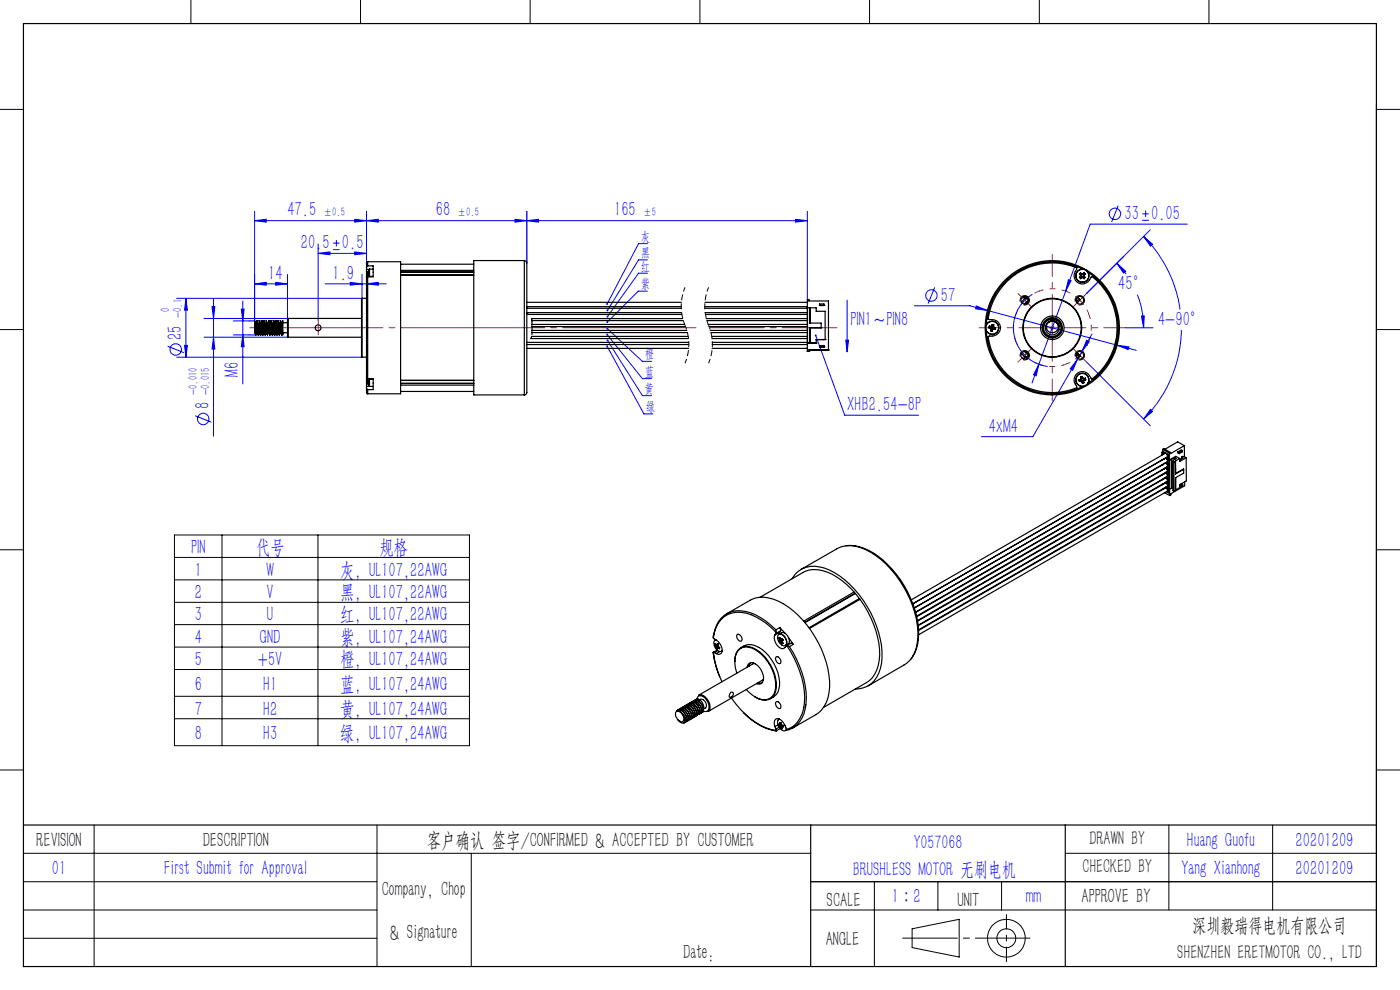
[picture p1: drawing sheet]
<svg xmlns="http://www.w3.org/2000/svg" width="297mm" height="210mm" viewBox="0 0 297 210" stroke-linecap="round" stroke-linejoin="round" font-family="sans-serif">
<g fill="none" stroke="#00f" stroke-width=".21">
<path d="M54 46.8l2.5-.3v.6zM54 46.8h117.3M54 44.8v23.3M58.5 59.9l2.5 .3-2.5 .3zM61 58.2v9.5M67.5 53.8l2.5-.4v.6zM67.5 51.7v16.3M67.5 53.8h10.3M70.7 52.9h1.3M70.7 51.6h1.3M71.4 50.9v1.4M74.3 59.9l2.5 .3-2.5 .3z"/>
<path d="M75.2 53.4l2.6 .4-2.6 .2zM75.2 46.5l2.6 .3-2.6 .3zM76.8 58.2v5.1h-39.3M77.8 46.8l2.5-.3v.6zM77.8 44.8v12.8M109.3 46.5l2.5 .3-2.5 .3zM111.8 44.8v11M111.8 46.8l2.4-.3v.6zM137.4 51.7h-1.9l-6.7 12.8M137.4 55.1h-1.9l-6.6 10.8M137.4 58h-1.9l-6.6 9.2M168.8 46.5l2.5 .3-2.5 .3z"/>
<path d="M171.3 44.8v18.7M226.7 59.3l.5 .2-1.1 2.3zM236.9 55.8l1.9 1.7-.5 .4zM236.9 55.8l2 2.4M237.2 43.6l-1.4 3.5M242.3 46.7h1.4M242.3 45.4h1.4M242.6 50.2l1.9 1.6-.4 .4zM242.6 50.2a27.5 27.5 0 0 1 7.7 15.4M243 44.7v1.3M244 48.7l-13.5 13.5M251.9 47.5h-20.6l-5.2 14.3"/>
<path d="M35.6 73.4l3.4 1.4M37.5 75.8h39.3M39.2 73.3h.6l-.4 2.5zM39.4 63.3v12.5M39.4 63.3l.4 2.5h-.6zM43.3 67.5h17.8M43.3 71.5h17.8M45 65h.6l-.3 2.5zM45.3 63.3v29.2M45.3 71.5l.3 2.5h-.6zM49.5 68.1h3.3M49.5 71h3.3"/>
<path d="M51.2 65.6h.6l-.3 2.5zM51.5 63.9v17.5M51.5 71l.3 2.5h-.6zM54 60.2l2.5-.3v.6zM54 60.2h7M69 60.2h13M77.8 60.2l2.5-.3v.6zM128.8 71l7.5 9.3h1.9M128.8 73.4l7.8 14.4h1.9M128.8 69.7l7.5 7h1.9M128.9 72.2l7.4 11.7h1.9M137.3 61.8h-1.9l-6.6 6.5"/>
<path d="M173 71.1l6.2 17h15.7M179.4 72.1h.6l-.3 2.5zM179.7 63.7v10.9M194 64.9h11.8l31.2 8.3M198.3 61l-1.4 3.4M207.1 64.9l2.4 1-2.5-.4zM219 62.4a8.3 8.3 0 0 0-3.8 8.9 8.3 8.3 0 0 0 7.1 6.4M220.4 77.3l-.6 2.4-.5-.2zM220.4 77.3l-1.5 3.9M226.1 61.8l-5.7 15.5M228.6 76.2l-1 2.4-.6-.4zM228.6 76.2l-9.5 16.4h-10.9"/>
<path d="M229.6 74.5l-1 1.7M230.5 72.2l.6 .3-1.5 2zM230.5 76.8l13.5 13.5M231.7 70.9l-2.1 3.6M237 73.2l2.5 .4-.2 .5zM237 73.2l4.1 1.1M238.7 69.5h5.9M241.3 62.5a18.5 18.5 0 0 1 1.3 7M242.1 67.1l.6-.1-.1 2.5zM250.6 70a27.3 27.3 0 0 1-8 18.9M41.4 88.2l3.4 1.4M244.1 86.8l.4 .5-1.9 1.6z"/>
<circle cx="236.5" cy="45.4" r="1.21"/>
<circle cx="37.3" cy="74.1" r="1.21"/>
<circle cx="197.6" cy="62.7" r="1.21"/>
<circle cx="43.1" cy="88.9" r="1.22"/>
</g>
<g fill="none" stroke="#000" stroke-width=".21">
<path d="M40.5 0v5M76.5 0v5M112.5 0v5M148.5 0v5M184.5 0v5M220.5 0v5M256.5 0v5M0 23.2h5M292 22.1v182.9M292 23.2h5M0 69.9h5M216.4 75.6a1 1 0 0 1 .9-1.2 1 1 0 0 1 1.1 1.1 1 1 0 0 1-1.3 .8"/>
<path d="M216.4 64a1 1 0 0 1 .9-1.3 1 1 0 0 1 1.1 1.1 1 1 0 0 1-1.3 .9M228.1 75.6a.99 .99 0 0 1 .9-1.2 .99 .99 0 0 1 1.1 1.1 .99 .99 0 0 1-1.3 .8M228.1 64a.99 .99 0 0 1 .9-1.3 .99 .99 0 0 1 1.1 1.1 .99 .99 0 0 1-1.3 .9M292 69.9h5M0 116.6h5M37 113.5h62.6v44.7h-62.6zM37 118.2h62.6M47.1 113.5v44.7M67.5 113.5v44.7M292 116.6h5M37 123h62.6M37 127.8h62.6"/>
<path d="M37 132.5h62.6M37 137.3h62.6M37 142h62.6M37 147.7h62.6M37 152.5h62.6M0 163.3h5M20 175v30M80 175v30M248 175v18M270 175v18M292 163.3h5M5 187h75"/>
<path d="M5 193h75M5 199h75M5 181h167M100 181v24M172 193h120M185.5 187v18M193.5 197l10-2v8l-10-2zM199 187v6M212.5 187v6M226 181h66M292 187h-120"/>
<circle cx="213.5" cy="199" r="4"/>
<circle cx="213.5" cy="199" r="2"/>
</g>
<path d="M217.4 75.3l1 .9M217.4 75.3l-.8-.9M217.4 63.7l-.8 .9M217.4 63.7l1-.8M222.9 69.2l.7 .7M222.9 69.9l.7-.7M223.2 70v-1M223.7 69.5h-1M229.1 75.3l.8-.9M229.1 75.3l-1 .9M229.1 63.7l-1-.8M229.1 63.7l.8 .9" fill="none" stroke="#f00" stroke-width=".21" stroke-dasharray="30.5 1.3 1.3 1.3" stroke-linecap="butt"/>
<path d="M215.9 65.7a8.2 8.2 0 0 0 0 7.6M219.4 76.8a8.2 8.2 0 0 0 7.7 0M227.1 62.2a8.2 8.2 0 0 0-7.7 0M230.6 73.3a8.2 8.2 0 0 0 0-7.6" fill="none" stroke="#f00" stroke-width=".21" stroke-dasharray="30.5 1.3 1.3 1.3" stroke-dashoffset="28.4" stroke-linecap="butt"/>
<path d="M145.3 60.9a10.5 10.5 0 0 0 0 8.1M145.3 69a10.5 10.5 0 0 1 0 8M150.3 60.9a10.5 10.5 0 0 0 0 8.1M150.3 69a10.5 10.5 0 0 1 0 8" fill="none" stroke="#000" stroke-width=".21" stroke-dasharray="1.3 .6" stroke-dashoffset=".3" stroke-linecap="butt"/>
<path d="M220.8 69.5h-13M223.3 67v-13M223.3 72v13M225.8 69.5h13" fill="none" stroke="#f00" stroke-width=".21" stroke-dasharray="30.5 1.3 1.3 1.3" stroke-dashoffset="25.9"/>
<g fill="none" stroke="#f00" stroke-width=".21" stroke-dasharray="30.5 1.3 1.3 1.3">
<path d="M67.5 70.9v-2.9M216.5 76.2l-.5 .6M216.5 62.8l-.5-.6M217.4 75.3l-.9 .9M217.4 75.3l.9-.8M217.4 63.7l-.9-.9M217.4 63.7l.9 .9M218.3 74.5l.6-.6M218.3 64.6l.6 .5M228.2 74.5l-.6-.6M228.2 64.6l-.6 .5M229.1 75.3l.9 .9"/>
<path d="M229.1 75.3l-.9-.8M229.1 63.7l.9-.9M229.1 63.7l-.9 .9M230 76.2l.6 .6M230 62.8l.6-.6"/>
</g>
<path d="M222 69.5h2.5M223.2 68.3v2.5" fill="none" stroke="#f00" stroke-width=".21"/>
<path d="M53 69.5h94.6" fill="none" stroke="#f00" stroke-width=".21" stroke-dasharray="30.5 1.3 1.3 1.3" stroke-dashoffset="2.2"/>
<path d="M150.5 69.5h27" fill="none" stroke="#f00" stroke-width=".21" stroke-dasharray="30.5 1.3 1.3 1.3" stroke-dashoffset="18.9"/>
<path d="M213.5 194v10" fill="none" stroke="#000" stroke-width=".21" stroke-dasharray="30.5 1.3 1.3 1.3" stroke-dashoffset="27.4"/>
<path d="M218.5 199h-27" fill="none" stroke="#000" stroke-width=".21" stroke-dasharray="30.5 1.3 1.3 1.3" stroke-dashoffset="18.9"/>
<path d="M5 5h287v200h-287zM5 175h287M172 175v30M226 175v30" fill="none" stroke="#000" stroke-width=".25"/>
<path d="M52.8 68.1h1.2M52.8 71h1.5" fill="none" stroke="#00f" stroke-width=".25"/>
<g fill="#00f">
<path d="M128.6 64.4v.2l.2-.1-.1 .2a.2 .2 0 0 0 .3-.1 .2 .2 0 0 0-.1-.3 .2 .2 0 0 0-.3 .1zM128.7 65.7v.2l.1 .1 .1-.1-.1 .1a.2 .2 0 0 0 .2-.2 .2 .2 0 0 0-.3-.1zM128.8 67v.3a.21 .21 0 0 0 .3-.1 .21 .21 0 0 0-.3-.2zM128.7 68.2v.3l.1-.2-.1 .2a.19 .19 0 0 0 .3 0 .19 .19 0 0 0 0-.3 .19 .19 0 0 0-.3 0zM128.7 69.6a.19 .19 0 0 0 .1 .3 .19 .19 0 0 0 .2-.3 .19 .19 0 0 0-.3-.1l.1 .2zM128.7 70.8l.1 .2-.1-.2a.22 .22 0 0 0 .1 .3 .22 .22 0 0 0 .3-.2 .22 .22 0 0 0-.4-.1zM128.8 72a.2 .2 0 0 0 0 .4 .2 .2 0 0 0 .3-.2 .2 .2 0 0 0-.3-.2l.1 .2zM128.7 73.3a.21 .21 0 0 0 0 .4 .21 .21 0 0 0 .3-.2 .21 .21 0 0 0-.3-.2l.1 .1z"/>
<path d="M172.9 71a.2 .2 0 0 0 0 .3 .2 .2 0 0 0 .3-.1 .2 .2 0 0 0-.2-.3v.2zM179.4 72.1h.6l-.3 2.5z"/>
<path d="M109.3 46.5l2.5 .3-2.5 .3zM77.8 46.8l2.5-.3v.6zM58.5 59.9l2.5 .3-2.5 .3zM54 60.2l2.5-.3v.6zM75.2 53.4l2.6 .4-2.6 .2zM67.5 53.8l2.5-.4v.6z"/>
<path d="M54 46.8l2.5-.3v.6zM75.2 46.5l2.6 .3-2.6 .3zM111.8 46.8l2.4-.3v.6zM168.8 46.5l2.5 .3-2.5 .3zM74.3 59.9l2.5 .3-2.5 .3zM77.8 60.2l2.5-.3v.6zM237 73.2l2.3 .9 .2-.5zM207.1 64.9l-.1 .6 2.5 .4zM220.4 77.3l-1.1 2.2 .5 .2zM226.7 59.3l-.6 2.5 1.1-2.3zM242.1 67.1l.6-.1-.1 2.5zM236.9 55.8l1.9 1.7-.5 .4zM230.5 72.2l-.9 2.3 1.5-2zM228.6 76.2l-1.6 2 .6 .4zM244.1 86.8l.4 .5-1.9 1.6zM242.6 50.2l1.9 1.6-.4 .4z"/>
<path d="M39.4 63.3l.4 2.5h-.6zM39.2 73.3h.6l-.4 2.5zM45 65h.6l-.3 2.5zM45.3 71.5l.3 2.5h-.6zM51.2 65.6h.6l-.3 2.5zM51.5 71l.3 2.5h-.6z"/>
</g>
<g fill="none" stroke="#000" stroke-width=".25">
<path d="M77.8 58.7v21.7M77.8 58.7h.2M77.8 57.6v1.1M77.8 56.8v.3M77.8 57.1v.5M77.8 57.6h.3M77.8 58.6h1.4M78 55.5l-.2 .2v1.1M78 58.7v21.6M78 56.4h1.2v.7M78 55.5h7v28h-7M78 56.4l-.2 .4"/>
<path d="M78 55.5v.9M78.4 57.1v1.5M78.4 57.1l-.4 1 .1-.2-.1 .7M79.2 57.1v1.6h-1.2M79.2 57.1h-1.4M85 57.7h15.5M85 58.3h15.5M85 56h15.5M85 58.4h15.5M85 57.4h15.5M111.2 55.3l.4 .1 .2 .4v27.5l-.3 .4-.3 .1M111.2 55.3h-10.7v28.5h10.7"/>
<path d="M111.2 55.3v28.5M228.1 56.4a14 14 0 0 0-18.7 10.8M228.1 56.4l.3 .4M228.1 56.4l1.6 .7M228.4 56.8a13.8 13.8 0 0 0-18.8 10.9M228.4 56.8v.2a1.84 1.84 0 0 0-.3 2.3 1.84 1.84 0 0 0 2.3 .7l.4-.2 .9-1.1M229 58.1l.2 .2M229 58.9l.2 .2M229 58.1l.3 .2M229.2 58.3l.1 .2M229.2 58.6l-.2 .3M229.2 58.3h.1"/>
<path d="M229.2 58.6h.1M229.2 57.9l.2 .2M229.2 57.9l-.2 .2M229.2 57.9l.2 .3M229.3 58.5l-.1 .1M229.3 58.5h.1M229.3 58.3l.1 .2M229.3 58.6l-.3 .3M229.3 58.6l.1 .2M229.4 58.5l-.1 .1M229.4 58.9l-.2 .2M229.4 58.1h.2"/>
<path d="M229.4 58.1v.1M229.4 58.8v.1M229.4 58.2h.2M229.4 58.8l-.2 .3M229.4 58.2l-.1 .1M229.6 58.8l-.2 .1M229.6 58.8l.2 .1M229.6 58.1v.1M229.6 58.7v.1M229.6 58.7l-.2 .1M229.6 58.7l.2 .1M229.8 58.9l.2 .2"/>
<path d="M229.8 58.1h-.2M229.8 58.1v.1M229.8 58.8v.1M229.8 58.2h-.2M229.8 58.8l.2 .3M229.8 58.2l.1 .1M229.8 58.5h.1M229.8 58.5l.1 .1M229.9 58.3h.1M229.9 58.6h.1M229.9 58.3l-.1 .2M229.9 58.6l.3 .3"/>
<path d="M229.9 58.6l-.1 .2M229.9 58.5l.1 .1M230 57.9l.2 .2M230 57.9l-.2 .2M230 57.9l-.2 .3M230 58.6l.2 .3M230 58.3l-.1 .2M230.2 58.9l-.2 .2M230.2 58.1l-.2 .2M230.2 58.1l-.3 .2M230.8 57.7l1.4 1M231.7 58.7a13.8 13.8 0 0 1 0 21.7"/>
<path d="M231.7 58.7h.5M232.2 58.7a14 14 0 0 1 0 21.6M54 68l.3 .6 .2 1.9 .2 .5M54 68.4v2.1l.2 .5M54 68.1v.3M54 68.4v-.3l.1 .9M54 68.4v-.1l.1 .8M54.1 69v.1M54.1 69.1l.2 1.9M54.1 69l.2 2M54.3 71h.1M54.5 70.5l-.2 .5"/>
<path d="M54.5 68a3.6 3.6 0 0 1 .4 2.2l.1 .3M54.5 68h.1M54.5 68l.3 3M54.8 71h.1M55 70.5l.2 .5M55 70.5l-.2 .5M55 68l.3 .6 .2 1.9M55 68h.1M55 68l.2 3M55.2 71h.1M55.5 70.5l.2 .5M55.5 70.5l-.2 .5"/>
<path d="M55.5 68l.3 .5 .2 2M55.5 68h.1M55.5 68l.2 3M55.7 71h.1M56 70.5l.2 .5M56 70.5l-.2 .5M56 68h.1M56 68l.2 3M56 68l.3 .5 .2 2M56 68l.3 3M56.2 71h.1M56.5 70.5l.2 .5"/>
<path d="M56.5 70.5l-.2 .5M56.5 68l.3 .6 .1 1.8 .3 .6M56.5 68l.2 3M56.5 68l.3 3M56.7 71h.1M57 70.5l-.2 .5M57 68l.3 .6 .2 1.9M57 68h.1M57 68l.3 3M57.3 71h.1M57.5 70.5l.2 .5M57.5 70.5l-.2 .5"/>
<path d="M57.5 68a3.6 3.6 0 0 1 .4 2.2l.1 .3M57.5 68h.1M57.5 68l.2 3M57.7 71h.1M58 70.5l.2 .5M58 70.5l-.3 .5M58 68l.3 .6 .2 1.9M58 68h.1M58 68l.2 3M58.2 71h.1M58.5 70.5l.2 .5M58.5 70.5l-.2 .5"/>
<path d="M58.5 68h.1M58.5 68l.2 3M58.7 71h.1M59 70.5l.2 .5M59 70.5l-.2 .5M59 70.5l-.2-2-.3-.5 .2 3M59 68h.1M59 68l.2 3M59.2 71h.1M59.5 70.5l-.2 .5M59.5 70.5l-.2-2-.3-.5 .3 3M59.5 68l.2 3-.2-.5"/>
<path d="M59.5 68l.3 .6 .2 1.9M59.5 68l.3 3M60 68.1v-.1v2.5M60 70.6h.1M60 70.5v.5h-.2M60 68.5h1M60 70.6h1M60 70.5l-.2 .5M61.1 67.5l-.1 .1v3.8l.1 .1M61.1 67.5v4M61.1 67.5h15.6M61.1 71.5h15.6"/>
<path d="M76.8 63.3v12.5M76.8 75.8h1M76.8 63.3h1M111.8 66.5l.2 .2h32.6M111.8 64.1h32.7M111.8 65h32.7M111.8 65.4h32.7M111.8 66.3h32.8M111.8 72.6h34.3M111.8 73.1h34.3M111.8 73.9h34.3M112.9 68h32.1"/>
<path d="M112.9 68.8h32.3M112.9 69.3h32.5M112.9 70.1h32.8M112.9 70.5h32.9M144.8 67.6h-32.1l.2 3.4M146 71.4h-33.2l-.2 .4h33.5M149.5 65h21.8M149.5 65.4h21.8M149.5 64.1h21.8M149.6 66.3h21.7M149.6 66.7h21.7M149.8 67.6h21.5"/>
<path d="M149.9 68h21.4M150.2 68.8h21.1M150.4 69.3h20.9M150.7 70.1h20.6M150.8 70.5h20.5M151 71.4h20.3M151 71.8h20.3M151.1 73.9h20.2M151.1 72.6h20.2M151.1 73.1h20.2M171.3 72.8h.1M171.3 74.5h.1"/>
<path d="M171.3 72.8h1.8M171.3 65.3h1.8v.7h1.9v6M171.3 74.5h.3M171.3 65.3v7.5M171.6 74.5h.1M171.7 72.8h.1M171.8 65.3v3.2h2.4v1M171.9 65.3v3.2M171.9 69.5v3.3M172.6 72.8h.1M173.1 72.8h.1M173.8 73.6h.1"/>
<path d="M173.8 64.8h.1M173.8 73.6h1M173.8 73.6v-.3h1v.3M173.8 64.8v-.3h1v.3M173.8 64.8h1M174.2 69.5h.1M174.2 69.5h-2.4v3.3M174.6 72h.1M174.8 73.6h.1M174.8 64.8h.1M175 72h.1M175 72h-1.9v.8"/>
<path d="M175.8 74.3h.1M175.8 74.3v-10.5h-4.2v-.3h-.3v11M175.8 74.3h-4.2v.2M209.2 70.2l.2 1.7M209.4 67.2l.2 .5M209.4 71.9a13.9 13.9 0 0 0 18.7 10.7M209.4 67.2l-.2 1.7M209.6 71.4a13.7 13.7 0 0 0 18.8 10.9M209.6 71.4l-.2 .5M209.6 67.7l.2 .1a1.86 1.86 0 0 1 2.1 .7 1.86 1.86 0 0 1-.1 2.2 2.57 2.57 0 0 1-2 .6l-.2 .1M209.8 69.5l.2 .1M209.8 69.5l.3 .1"/>
<path d="M209.9 69.2h.2M209.9 69.2l-.1 .3M209.9 69.2l.3 .1M210 69.6l.2 .1M210.1 69.2h.2M210.1 70.2l.4 .1M210.1 69.6h-.1M210.1 69.6l.2 .1M210.1 69.2l.1 .1M210.2 69.7v.2M210.2 69.9l-.1 .3M210.2 69.3l-.1 .3"/>
<path d="M210.3 69.7h-.1M210.3 69.7v.1M210.3 69.8l-.1 .1M210.3 69.8l-.2 .4M210.3 69.8l.2 .1M210.3 69.2l.1 .1M210.4 69.3h-.2M210.4 69.1l-.1 .1M210.4 69.1l.1 .1M210.5 69.2l-.1 .1M210.5 69.2h.2M210.5 68.8l.3 .1"/>
<path d="M210.5 68.8l-.1 .3M210.5 69.9h.1M210.5 68.8v.4M210.5 69.9v.4M210.6 69.9l-.1 .4M210.6 69.7l-.1 .2M210.6 69.7v.1M210.6 69.8v.1M210.7 69.4l.1 .1M210.7 69.2v.2M210.7 69.2l.1 .1M210.7 69.2h.1"/>
<path d="M210.7 69.7h-.1M210.7 69.7l.1 .1M210.7 69.7l.4 .2M210.8 69.3l.1 .2M210.8 69.3l-.1 .1M210.8 68.9l-.1 .3M210.8 69.8h-.2M210.8 69.8l.3 .1M210.8 69.5l.4 .1M210.8 69.5l-.1 .2M210.9 69.5l.3 .1M210.9 69.5h-.1"/>
<path d="M211.2 69.6l-.1 .3M216.7 75l.8 .8M217.1 62.9l.4 .4M217.3 74.5l.9 .9-.5 .4M217.5 75.8h.2M217.5 63.3l-.8 .8M217.6 75.7l-.5 .4 .4-.3M217.7 75.8l.2 .2M217.7 63.2l-.2 .1M217.7 63.2l.5 .5M217.8 74.7l.3 .2M217.9 63l-.2 .2"/>
<path d="M218.1 64.1l-.3 .3M218.2 63.7l-.9 .8M218.2 63.6v.1M222.4 68.4a1.24 1.24 0 0 0 0 1.8 1.24 1.24 0 0 0 1.7 0 1.24 1.24 0 0 0 0-1.8M222.4 68.4a1.52 1.52 0 0 1 1.7 0M222.4 68.4a1.42 1.42 0 0 1 2.3 .7M223.2 67.4a2.15 2.15 0 0 1 2.2 2.1 2.15 2.15 0 0 1-2.2 2.2M223.2 67.4a2.15 2.15 0 0 0-2.1 2.1 2.15 2.15 0 0 0 2.1 2.2M223.2 71.5v.2M223.2 67.4v.1M224.1 68.4l-.1-.1 .4 .3 .3 .5M224.1 68.4a1.5 1.5 0 0 0-2.3 .7 1.5 1.5 0 0 0 1.5 2 1.5 1.5 0 0 0 1.4-2"/>
<path d="M224.3 68.5l.1 .1M224.6 68.9l.1 .2M228.2 63.6l.3 .3M228.2 75.5l.3-.3 .3 .6M228.4 74.9l.1-.1 .2 .5M228.5 63.9l.2 .1M228.6 63.1l.2 .2M228.6 75.1l.5 .5M228.7 64l-.2 .2-.1-.1M228.7 75.1l.3 .2M228.8 75.8l-.2 .2M228.8 63.3l.4 .3-.5 .4"/>
<path d="M228.8 63.3l-.3 .6M229 75.3l.1 .3M229 75.3l-.1 .1M229.1 75.6l-.3 .2M229.3 79.9v.3M229.3 79.9l.1 .4M229.6 79.9l.1 .2M229.6 79.9h-.3M229.6 79.9v.3M77.8 82.3v1.1l.2 .1M77.8 80.4v1M77.8 82.3l.2 .3"/>
<path d="M77.8 81.9v.4M77.8 81.4v.5M77.8 81.4h.3M77.8 81.9h.6M77.8 80.4h1.4M78 80.4v.2M78 80.3h1.2v1.7M78 80.3l-.2 .1M78 82.6v.9M78 81.2l.4 .7M78 80.4l.1 .9-.1-.5M78.4 81.9v.1"/>
<path d="M78.4 80.4v1.5M78.4 80.4v1.6M78.4 82h.8M79.2 82v.6h-1.2M85 81.3h15.5M85 80.7h15.5M85 83h15.5M85 81.7h15.5M228.4 82.3l-.3 .3M228.9 80.6l.1 .3M229.2 80.5l-.3 .1M229.2 80.5l.1 .1"/>
<path d="M229.3 80.8l-.3 .1M229.3 80.8l.1 .1M229.3 80.6h-.4M229.3 80.6v.1M229.3 80.4l-.1 .1M229.3 80.4l.1 .1M229.3 80.2v.2M229.3 80.2l.1 .1M229.3 80.7v.1M229.3 80.7l.2 .1M229.3 80.7l-.3 .2M229.4 80.5l-.1 .1"/>
<path d="M229.4 80.3v.2M229.4 80.9l.2 .1M229.5 80.8l-.1 .1M229.5 80.8l.1 .1M229.6 81v.3M229.6 80.9v.1M229.6 80.9v.4M229.6 80.2l.1 .2M229.6 80.2l-.2 .1M229.7 82l-1.6 .6M229.7 80.1l.1 .2M229.7 80.1l-.1 .1"/>
<path d="M229.7 80.4h.2M229.8 80.3h.1M229.8 80.3l-.1 .1M229.8 80.8l.1 .1M229.8 80.8l.1 .4M229.8 80.8l-.2 .1M229.8 80.7v.1M229.8 80.7h.1M229.9 80.9v.3M229.9 80.7v.2M229.9 80.4v.2M229.9 81.2l-.3 .1"/>
<path d="M229.9 80.6l-.1 .1M229.9 80.6h.1M229.9 80.3v.1M230 80.6l-.1 .1M230.3 80.2v.4M230.3 80.2l-.4 .1M230.3 80.2l-.4 .2M230.3 80.6h-.3M230.3 80.6h-.4M231.7 80.4h-.2a1.86 1.86 0 0 0-2.7-1.4 1.86 1.86 0 0 0-.4 3v.3M232.2 80.3l-.5 .1M232.2 80.3l-1.4 1"/>
<path d="M246.5 95.9v.6M246.5 97.6h.1M246.5 98.6h.1M246.5 99.7h.1M246.7 95.3l1.4 .8M246.7 95.3v.8l-.2-.2M246.7 95.3l.2-.1 1.4 .8M246.7 95.8l-.2 .1M246.8 97.4h.1M246.8 98.5h.1M246.8 99.5h.1M246.8 99.5l.5-.3 .6 .3v.9l-.5-.3"/>
<path d="M246.9 96.1v-.2l.9 .5v.9l-.4-.3M246.9 96.1h-.1v.3M247.1 96l-.2 .1M247.2 97.2a.51 .51 0 0 1 .4 .8l-53.6 31 53.2-30.7a.51 .51 0 0 1 .4 .8l-53.4 30.7M247.2 98.2l.6 .3 .1 .9-.5-.3M247.3 97.1l.5 .4v.8l-.4-.2M247.3 96.1l-.1 .1M247.3 97.1l-.1 .1M247.4 96.2h-.1M247.4 97.2l-.1 .1M247.4 98.2v.1M247.4 99.3h-.1"/>
<path d="M247.5 96.2l-.1 .1M247.5 97.3h-.1M247.5 98.3h-.1M247.6 99.4l-.1 .1M247.8 96.5l-.2 .2M247.8 97.6l-.1 .1M247.8 98.6l-.1 .1M247.9 99.6l-.3 .1M248.1 96.1v1.5M248.1 97.6h.1M248.1 97.6v6.1M248.3 96l-.2 .1"/>
<path d="M248.5 97.5l-.4 .1M248.5 97.5v6.1M248.7 97.9l.3 .2M248.7 97.9l.1 6.2 .3 .1M249 98.1l.1 6.1M249.2 97.1l.4 .2-.7 .3-.2 .3M249.2 97.1l-.7 .4M249.2 97.1v.4M249.4 97.8l-.4 .3M249.4 97.8v2.7M249.9 95.8v.3l.3 .1M249.9 95.8l.3 .2"/>
<path d="M250.2 96v.2M250.3 97.3l-.9-.5-1.3 .8M250.3 97.3l-.9 .5M250.6 96.9l.4 .2-.7 .4M250.6 96.9l.6-.1 .4 .3M250.6 96.9v.4M250.8 95.6l-.2-.1-.7 .3M250.8 95.6l-.6 .4M250.8 95.6v.2l-.6 .4M251.1 99.5l-1.7 1M251.1 99.5v.9l-1.7 .9v2.7M251.2 94.5l-2.9 1.7v-.2"/>
<path d="M251.2 94.5l.1 2.4M251.2 94.5l-1.4-.8-2.7 1.6M251.6 97.1l-1.3 .8v-.6M251.6 97.1l.1 4.9-1.4 .8v.6M179.6 115.7a10.5 10.5 0 0 1 7.7 3.1 22.1 22.1 0 0 1 7.6 15.6 8.2 8.2 0 0 1-1.5 5.3M246.5 100.6v.2M246.5 101.7v.1M246.5 102.7v.2M246.7 103.7v.1M246.8 103.7h.1M246.8 100.5v.1M246.8 101.5v.1"/>
<path d="M246.8 102.6h.1M246.8 103.6v.1M246.8 102.6v.1M246.8 101.6h.1M246.8 100.6h.1M247.1 104.5l1 .6M247.3 103.4l.6 .3v.9l-.5-.3M247.3 102.3l.6 .3v.9l-.5-.3M247.3 100.2l.6 .4v.9l-.5-.3M247.3 101.3l.6 .3v.9l-.5-.3M247.3 100.3l-.5 .3M247.3 101.3l-.5 .3"/>
<path d="M247.3 102.4l-.5 .2M247.3 103.4l-.5 .3M247.4 100.3l-.1 .1M247.4 101.4h-.1M247.4 102.4l-.1 .1M247.4 103.5h-.1M247.6 100.4l-.1 .1M247.6 101.5l-.1 .1M247.6 102.5l-.1 .1M247.6 103.6h-.1M247.9 100.6l-.3 .1M247.9 101.7l-.3 .1"/>
<path d="M247.9 102.7l-.3 .1M247.9 103.7l-.3 .2M248.1 103.7v1.4M248.5 103.6l-.4 .1M248.8 103.5l-.3 .1M249.4 104l-.3 .2M249.4 101.3v2.6M249.4 103.9v.1M250.3 103.4l-.9 .5M250.9 102.8l-.3-.2-.3 .3M250.9 102.8l-.6 .3M250.9 102.8v.2l-.6 .4"/>
<path d="M251.3 102.2v.8l-2.9 1.7v.3l-.3 .1M151.3 138.5l.3 1.6 1 3.4M151.3 135.4l.1 .1a2.83 2.83 0 0 1 1.7 2.9 .77 .77 0 0 1-1.2 .2M151.3 138.4a19.4 19.4 0 0 0 1.9 6.2M151.3 138.4h.3M151.3 134.8v.6M151.3 138.4v.1M151.6 138.4l.3 .2M151.7 136.8v-.2l.3 .2M151.7 136.8l.1 .2M151.8 135.7h-.1M151.8 135.7a1.49 1.49 0 0 0 .6 2.4l.3 .1 .5-.1"/>
<path d="M151.8 137l.1 .2M151.9 136.7l-.2 .1M151.9 137.2v.1M151.9 137.3v.2M152.1 136.7a.17 .17 0 0 1 .2-.1 .17 .17 0 0 1 0 .3v.2M152.1 136.7l-.1 .1M152.2 137.9l-.9 .5M152.2 137.4v.3l-.3-.2M152.2 137.4l.2 .1M152.3 138l-.7 .4M152.3 136.9l-.4 .3M152.3 137.1l.4 .3-.1 .2-.2-.1"/>
<path d="M152.3 136.6l-.2 .1M152.3 136.7l-.3 .1M152.3 137.1l-.4 .4M152.3 137.1l-.4 .2M152.5 137.3l-.3 .1M152.5 136.7l-.7 .3M152.6 137.3l-.2 .2M152.7 138.2l-.8 .4M153.2 138.1h.1M154.2 130.2l4.9-2.9a6.8 6.8 0 0 1 7 .7 21.9 21.9 0 0 1 9.9 17.8 6.9 6.9 0 0 1-2.9 5.8l-5 2.8M156.4 134.5a.97 .97 0 0 1 .9 1.5 .97 .97 0 0 1-.9-1.5zM157.2 137.4a3.1 3.1 0 0 1 3.8-.1 9.6 9.6 0 0 1 4.4 8.1 3 3 0 0 1-2 2.8"/>
<path d="M161.2 126.7l9.1-5.2a6.9 6.9 0 0 1 7.3 .9 21.2 21.2 0 0 1 9 16.6 7.3 7.3 0 0 1-2.2 5.4l-9.7 5.7M164.4 134.7a2.36 2.36 0 0 0 1.6 2.9l.3-.1 .6-.5M164.6 133.6a11.9 11.9 0 0 0-7.4-4 5.3 5.3 0 0 0-5.8 5M164.6 133.6v.6M164.6 134.4l-.2 .3M164.6 134.2a12.2 12.2 0 0 0-7.5-4.3 5.1 5.1 0 0 0-5.5 4.3l-.3 1.2M164.6 134.2v.2M164.7 139.3a.97 .97 0 0 1 .8 1.4 .97 .97 0 0 1-.8-1.4zM165.1 134.7l.2-.2a1.69 1.69 0 0 1 1.5 2.3 1.18 1.18 0 0 1-1.7-1zM165.2 134.5l.6-.3a1.62 1.62 0 0 1 1.5 2.3l-.6 .4a1.58 1.58 0 0 0-.8-2.3zM165.3 135.3l.1-.1 .2 .3M165.3 135.3v.3"/>
<path d="M165.3 136l.1 .2M165.3 135.3h.2M165.3 135.6l.1 .2M165.3 135.9v.1M165.3 135.9l.7-.3-.7 .4M165.4 135.8l-.1 .1M165.4 134.1l-.2 .4M165.4 134.1l-1 .6M165.4 133.1l1.1 1.2M165.4 133.1l.2 .4v.3M165.4 133.1l-.8 .5M165.6 136.2h-.2"/>
<path d="M165.6 136.2h.1M165.6 135.5l.2 .1M165.6 135.5l-.3 .1M165.6 136.2l.5-.5-.7 .5M165.6 133.8l-.2 .3M165.6 133.8l-1 .6M165.6 136.2l.2 .1M165.7 135.6l-.3 .2M165.8 136.3l.1 .2M165.8 135.6l.1-.1 .2 .3M165.9 136.2l-.1 .1M165.9 136l-.3 .2"/>
<path d="M165.9 136v.2l.2 .2-.2 .1M166 135.5l-.2 .1M166.1 136.3l-.2 .2M166.1 135.8l-.2 .2M166.9 137a18.6 18.6 0 0 1 3.6 13.4 5.5 5.5 0 0 1-3.6 4.3M166.9 137l.6 .2M167.3 135.3l1 1.4M167.5 137.2a18.6 18.6 0 0 1 3.3 13.2 5.1 5.1 0 0 1-3.7 4.4l-.2-.1M168 122.8a5.4 5.4 0 0 1 6.9-2.3 19.6 19.6 0 0 1 10.5 10.9 16.1 16.1 0 0 1 1.4 10.4 5.3 5.3 0 0 1-5.3 4.3M168.3 136.7l-.4-.3-1.1 .6-.1-.1M168.3 136.7l-.8 .5M169.9 120.8l7.7-4.4a6.3 6.3 0 0 1 6 .1 21.8 21.8 0 0 1 10.8 14.7 10.4 10.4 0 0 1-1.4 8.9l-1.2 1-7.6 4.4"/>
<path d="M181.2 125.6l-10.7 6.2M181.4 125.8l-10.7 6.2M181.5 125.9l-10.7 6.2M182.3 127l-10.7 6.2M182.5 127.1l-10.8 6.2M193.3 127.2l53.8-31a.51 .51 0 0 1 .5 .8l-54 31.1M194.2 129.9l53-30.6a.48 .48 0 0 1 .4 .7l-53.1 30.7M194.5 130.8l52.7-30.4a.46 .46 0 0 1 .4 .7l-53 30.5M194.7 131.8l52.5-30.4a.48 .48 0 0 1 .4 .7l-52.8 30.5M194.8 132.7l52.4-30.2a.48 .48 0 0 1 .4 .7l-52.8 30.4M194.9 133.7l52.3-30.2a.44 .44 0 0 1 .4 .2 .44 .44 0 0 1 0 .5l-52.7 30.4M143.5 150.9a.87 .87 0 0 1 1.5 .2 1.9 1.9 0 0 1 .6 1.9l-.4 .2"/>
<path d="M143.5 150.9a1.52 1.52 0 0 0 1.2 2.2 1 1 0 0 0 .1-1.5M143.5 150.9a1.3 1.3 0 0 1 1.3 .7M143.5 150.9a1.71 1.71 0 0 1 1.7 1.3M143.7 150.6h.1M143.8 150.7a1.52 1.52 0 0 1 1.8 1.3l.1 .6-.3 .5M143.9 150.6a1.2 1.2 0 0 1 1.8 .6 1.35 1.35 0 0 1 0 1.8h-.1M144.1 150.4h.1M144.1 150.5a1.5 1.5 0 0 1 1.8 1.3l.1 .6-.2 .5M144.3 150.4a1.15 1.15 0 0 1 1.7 .6 1.37 1.37 0 0 1 0 1.7l-.1 .1M144.4 150.2a1.71 1.71 0 0 1 1.8 2.5h-.1M144.6 150.2a1.14 1.14 0 0 1 1.8 .6 1.35 1.35 0 0 1 0 1.8h-.1M144.8 150a1.71 1.71 0 0 1 1.7 2.5"/>
<path d="M144.8 151.6l-.1-.2 .6 1M145 150a1.14 1.14 0 0 1 1.7 .6 1.35 1.35 0 0 1 .1 1.8h-.2M145.1 153.3h.1M145.1 149.8h.1M145.2 149.8a1.78 1.78 0 0 1 1.8 2.3l-.2 .2M145.2 152.2l.1 .2M145.2 152.2l.1 .6-.2 .5M145.3 152.4v.6l-.1 .2a1.01 1.01 0 0 1-1.4-.6M145.3 149.7a1.2 1.2 0 0 1 1.8 .7 1.35 1.35 0 0 1 0 1.7h-.1M145.4 153.1h.1M145.5 149.6h.1M145.5 149.6a1.5 1.5 0 0 1 1.9 1.4l.1 .6-.3 .5"/>
<path d="M145.7 149.5a1.2 1.2 0 0 1 1.7 .7 1.35 1.35 0 0 1 .1 1.7h-.2M145.8 152.9h.1M145.9 149.4a1.73 1.73 0 0 1 1.7 2.5h-.1M146 149.4a1.15 1.15 0 0 1 1.8 .6 1.37 1.37 0 0 1 0 1.7l-.1 .1M146.1 152.7h.1M146.2 149.2h.1M146.2 149.2a1.73 1.73 0 0 1 1.7 2.5M146.4 149.1a1.13 1.13 0 0 1 1.7 .7 1.35 1.35 0 0 1 .1 1.7h-.2M146.5 152.5h.1M146.6 149h.1M146.6 149a1.73 1.73 0 0 1 1.7 2.5h-.1M146.8 148.9a1.19 1.19 0 0 1 1.7 .7 1.35 1.35 0 0 1 0 1.7h-.1"/>
<path d="M146.8 152.3h.1M146.9 148.8h.1M146.9 148.8a1.79 1.79 0 0 1 1.9 2.3l-.2 .2M147.1 148.7a1.19 1.19 0 0 1 1.7 .7 1.35 1.35 0 0 1 .1 1.7h-.2M147.2 152.1h.1M147.3 148.6h.1M147.3 148.6a1.5 1.5 0 0 1 1.8 1.4l.1 .6-.3 .5M147.5 151.9h.1M147.7 148.4l.4-.1 .4 .2M147.8 148.3a.88 .88 0 0 1 .8-.8 .88 .88 0 0 1 .9 .5 2.1 2.1 0 0 1 .5 2.9l-.8-.1M148.2 151.5h.1M148.4 148.4a.99 .99 0 0 1 1.4 .9v.7l-.6 .4"/>
<path d="M148.5 148.5a.71 .71 0 0 0-1 0M148.5 148.5l.5 .6a1.39 1.39 0 0 1 .2 1.4M148.6 151.3h.1M148.9 151.1h.1M155 146.9l.2-.1a.48 .48 0 0 1 .4 .5 .48 .48 0 0 1-.4 .5l-.3 .1a.59 .59 0 0 1 .1-1zM155.2 148.1a18 18 0 0 0 7.3 6.3l2.1 .5M155.9 140.3a2.7 2.7 0 0 1 3-3.1 8.8 8.8 0 0 1 5.8 7.7 2.9 2.9 0 0 1-2.3 3.6h-.7l-1.5-.6M156.3 142.8l-.1-.3a4.9 4.9 0 0 1 .4-4.5 2.69 2.69 0 0 1 3.6-.2 9.1 9.1 0 0 1 4.2 8.7 2.38 2.38 0 0 1-3.5 1.7l-.7-.3M157.8 151.2a12.4 12.4 0 0 0 6.8 3.9l.9-.6M158.3 146.3l1.9 1.6M158.5 141.6a1.05 1.05 0 0 1 .6-1 1.05 1.05 0 0 1 1.1 .2 3.4 3.4 0 0 1 1.5 3.9 .99 .99 0 0 1-1.2 .3M158.9 141.1v.2"/>
<path d="M159.2 140.6l-.4 .7M159.8 140.6l-.1 .3M160 140.7l-11.8 6.8a1.88 1.88 0 0 1 2.2 1.3 1.79 1.79 0 0 1-.2 2.1l11.8-6.8M160.8 144.8l.8 .1M160.9 144.8l.2 .1M162 144.3h-.4M164.4 154.1a1.19 1.19 0 0 1 .5-1.7 2.8 2.8 0 0 1 1.9 2.2l.1 .1M164.4 154.1l.2 .5M164.6 154.6v.3M164.6 154.9v.1M164.7 148.9a.94 .94 0 0 1 .8 1.4 .94 .94 0 0 1-.8-1.4zM165 153.8l-.6 .3"/>
<path d="M165.2 153.9l.2 .1M165.2 152.5h.1M165.3 154.3l-.7 .3M165.3 152.5a1.5 1.5 0 0 0 1 2.5h.2l.4-.4M165.4 153.7l-.2-.1v.3M165.4 154l.1 .1M165.5 153.6a.17 .17 0 0 1 0-.3 .17 .17 0 0 1 .2 0 .17 .17 0 0 1 0 .3l.1 .2M165.5 153.6l-.1 .1M165.5 154.1l.1 .2M165.6 154.3l.1 .2M165.7 153.4l-.2 .2M165.7 153.6l-.3 .1"/>
<path d="M165.8 153.8a.2 .2 0 0 1 .3 .1 .2 .2 0 0 1-.1 .3h-.1M165.8 153.7l-.6 .2M165.8 154.3l.1 .3-.2-.1M165.8 154.2v.1M165.8 154.3l-.1 .2M165.8 153.8l-.4 .2M165.9 154.2h-.1M165.9 154.2l.3-.2-.4 .2M165.9 153.9l-.4 .2M166.2 153.9l-.6 .4M166.9 154.7l-.2 .3 .3-.2"/>
<circle cx="229.6" cy="58.5" r="1.36"/>
<circle cx="67.5" cy="69.5" r=".62"/>
<circle cx="210.5" cy="69.5" r="1.41"/>
<circle cx="210.5" cy="69.5" r="1.36"/>
<circle cx="217.4" cy="75.4" r=".83"/>
<circle cx="217.4" cy="63.7" r=".83"/>
<circle cx="223.2" cy="69.5" r="14.2"/>
<circle cx="223.2" cy="69.5" r="6.2"/>
<circle cx="223.2" cy="69.5" r="1.84"/>
<circle cx="223.2" cy="69.5" r="2.5"/>
<circle cx="223.2" cy="69.5" r="1.99"/>
<circle cx="229.1" cy="75.4" r=".83"/>
<circle cx="229.1" cy="63.7" r=".83"/>
<circle cx="229.6" cy="80.6" r="1.36"/>
<circle cx="229.6" cy="80.6" r="1.41"/>
</g>
<g font-size="4.4" fill="#00f">
<text x="61" y="45.9">47.5</text>
<text x="92.5" y="45.9">68</text>
<text x="130.3" y="45.9">165</text>
<text x="238.5" y="46.6">33</text>
<text x="244.2" y="46.6">0.05</text>
<text x="63.8" y="52.9">20.5</text>
<text x="72.5" y="52.9">0.5</text>
<text x="56.9" y="59.3">14</text>
<text x="70.5" y="59.3">1.9</text>
<text x="199.6" y="64">57</text>
<text x="237.2" y="61.6">45°</text>
<text x="180.4" y="69.3">PIN1～PIN8</text>
<text x="245.7" y="69.1">4-90°</text>
<text x="38.6" y="72.1" transform="rotate(-90 38.6 72.1)">25</text>
<text x="50.6" y="79.9" transform="rotate(-90 50.6 79.9)">M6</text>
<text x="44.4" y="86.9" transform="rotate(-90 44.4 86.9)">8</text>
<text x="179.7" y="87.2">XHB2.54-8P</text>
<text x="209.8" y="91.7">4xM4</text>
<text x="40.5" y="117.5">PIN</text>
<text x="54.2" y="117.5">代号</text>
<text x="80.5" y="117.5">规格</text>
<text x="41.3" y="122.3">1</text>
<text x="56.4" y="122.3">W</text>
<text x="72.2" y="122.3">灰，UL107,22AWG</text>
<text x="41.3" y="127.1">2</text>
<text x="41.3" y="131.8">3</text>
<text x="56.6" y="127.1">V</text>
<text x="56.6" y="131.8">U</text>
<text x="72.2" y="131.8">红，UL107,22AWG</text>
<text x="72.2" y="127.1">黑，UL107,22AWG</text>
<text x="41.3" y="136.6">4</text>
<text x="55.1" y="136.6">GND</text>
<text x="72.2" y="136.6">紫，UL107,24AWG</text>
<text x="41.3" y="141.3">5</text>
<text x="54.7" y="141.3">+5V</text>
<text x="72.2" y="141.3">橙，UL107,24AWG</text>
<text x="41.3" y="146.6">6</text>
<text x="55.8" y="146.6">H1</text>
<text x="72.2" y="146.6">蓝，UL107,24AWG</text>
<text x="41.3" y="151.8">7</text>
<text x="55.8" y="151.8">H2</text>
<text x="72.2" y="151.8">黄，UL107,24AWG</text>
<text x="41.3" y="157">8</text>
<text x="55.8" y="157">H3</text>
<text x="72.2" y="157">绿，UL107,24AWG</text>
<text x="251.7" y="179.6">Huang Guofu</text>
<text x="274.9" y="179.6">20201209</text>
<text x="11" y="185.6">01</text>
<text x="34.8" y="185.6">First Submit for Approval</text>
<text x="250.6" y="185.6">Yang Xianhong</text>
<text x="274.9" y="185.6">20201209</text>
<text x="189.2" y="191.6">1∶2</text>
<text x="217.6" y="191.6">mm</text>
</g>
<g font-size="4.4">
<text x="7.7" y="179.6">REVISION</text>
<text x="43" y="179.6">DESCRIPTION</text>
<text x="90.6" y="179.6">客户确认 签字/CONFIRMED &amp; ACCEPTED BY CUSTOMER</text>
<text x="81" y="190.2">Company, Chop</text>
<text x="229.4" y="191.6">APPROVE BY</text>
<text x="175.3" y="192.3">SCALE</text>
<text x="203.1" y="192.3">UNIT</text>
<text x="82.8" y="199.2">&amp; Signature</text>
<text x="144.9" y="203.5">Date:</text>
<text x="175.2" y="200.6">ANGLE</text>
</g>
<g font-size="4.2">
<text x="231.1" y="179.3">DRAWN BY</text>
<text x="229.6" y="185.3">CHECKED BY</text>
<text x="253" y="197.8">深圳毅瑞得电机有限公司</text>
<text x="249.7" y="203.5">SHENZHEN ERETMOTOR CO., LTD</text>
</g>
<g font-size="4.2" fill="#00f">
<text x="180.9" y="185.9">BRUSHLESS MOTOR 无刷电机</text>
<text x="193.8" y="180.1">Y057068</text>
</g>
<g font-size="2.8" fill="#00f">
<text x="135.9" y="51.1">灰</text>
<text x="135.9" y="57.4">红</text>
<text x="135.9" y="54.5">黑</text>
<text x="135.9" y="61.2">紫</text>
<text x="136.8" y="76">橙</text>
<text x="136.8" y="83.3">黄</text>
<text x="136.8" y="79.7">蓝</text>
<text x="137.1" y="87.2">绿</text>
</g>
<g font-size="2.6" fill="#00f">
<text x="68.6" y="45.9">±0.5</text>
<text x="97.1" y="45.9">±0.5</text>
<text x="136.4" y="45.9">±5</text>
<text x="36" y="66.2" transform="rotate(-90 36 66.2)">0</text>
<text x="38.6" y="67.5" transform="rotate(-90 38.6 67.5)">-0.1</text>
<text x="41.8" y="83.8" transform="rotate(-90 41.8 83.8)">-0.010</text>
<text x="44.4" y="83.8" transform="rotate(-90 44.4 83.8)">-0.015</text>
</g>
</svg>
